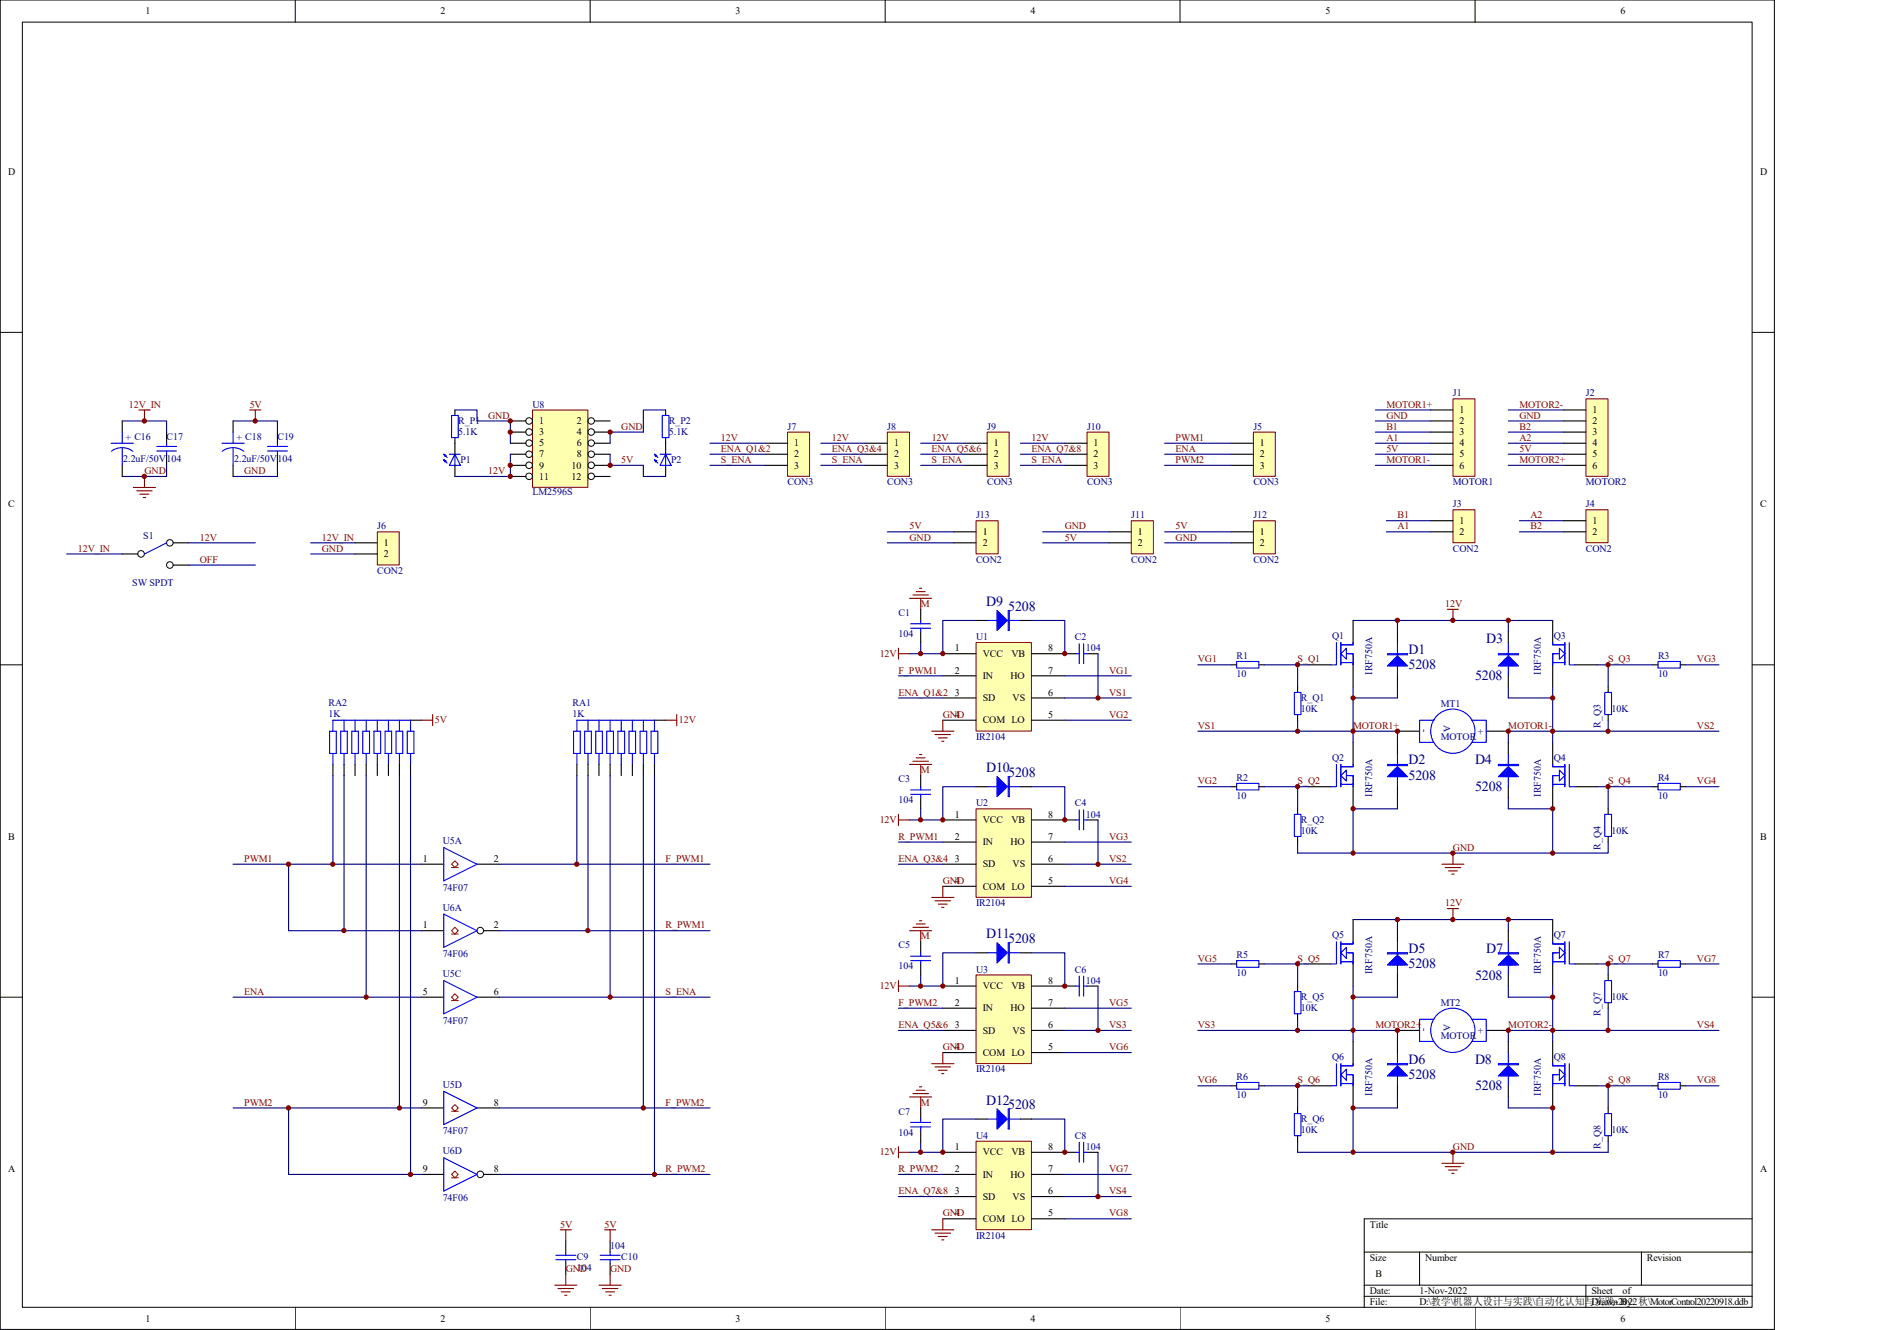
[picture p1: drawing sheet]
<svg xmlns="http://www.w3.org/2000/svg" width="297mm" height="210mm" viewBox="0 0 297 210" stroke-linecap="round" stroke-linejoin="round" font-family="sans-serif">
<g fill="none" stroke="#000" stroke-width=".16">
<path d="M0 0h280.2v209.9h-280.2zM3.5 3.5h273.2v202.9h-273.2zM46.6 0v3.5M93.2 0v3.5M139.8 0v3.5M186.3 0v3.5M232.9 0v3.5M0 52.5h3.5M276.7 52.5h3.5M0 105h3.5M276.7 105h3.5M0 157.4h3.5"/>
<path d="M276.7 157.4h3.5M215.4 197.7h61.3M224.2 197.7v5.2M259.2 197.7v5.2M276.7 192.4h-61.3v14M46.6 206.4v3.5M93.2 206.4v3.5M139.8 206.4v3.5M186.3 206.4v3.5M215.4 202.9h61.3M215.4 204.7h61.3M232.9 206.4v3.5"/>
<path d="M250.4 202.9v3.5"/>
</g>
<g fill="none" stroke="#000" stroke-width=".17">
<path d="M26.3 68.2v1.8M26.3 71.7v1.8M43.8 68.2v1.8M43.8 71.7v1.8M213.7 98v3.5M245.2 98v3.5M194.4 105h.9M198.8 105h.9M204.9 108.5v.8M204.9 112.8v.9M206.7 105h3.5M213.7 105v3.5"/>
<path d="M213.7 117.2v3.5M220.7 115.4h3.5M234.7 115.4h3.5M245.2 105v3.5M245.2 117.2v3.5M248.7 105h3.5M254 108.5v.8M254 112.8v.9M261 105h.8M265.3 105h.9M194.4 124.2h.9M198.8 124.2h.9"/>
<path d="M204.9 127.7v.9M204.9 132.1v.8M206.7 124.2h3.5M213.7 124.2v3.5M245.2 124.2v3.5M248.7 124.2h3.5M254 127.7v.9M254 132.1v.8M261 124.2h.8M265.3 124.2h.9M194.4 152.2h.9M198.8 152.2h.9"/>
<path d="M204.9 155.7v.8M206.7 152.2h3.5M213.7 145.2v3.5M213.7 152.2v3.5M245.2 145.2v3.5M245.2 152.2v3.5M248.7 152.2h3.5M254 153.9v.9M254 158.3v.9M261 152.2h.8M265.3 152.2h.9M194.4 171.4h.9"/>
<path d="M198.8 171.4h.9M204.9 160.1v.8M204.9 174.9v.9M204.9 179.3v.9M206.7 171.4h3.5M213.7 164.4v3.5M213.7 171.4v3.5M220.7 162.7h3.5M234.7 162.7h3.5M245.2 164.4v3.5M245.2 171.4v3.5M248.7 171.4h3.5"/>
<path d="M254 174.9v.9M254 179.3v.9M261 171.4h.8M265.3 171.4h.9M89.3 195.9v1.8M89.3 199.4v1.8M96.3 195.9v1.8M96.3 199.4v1.8"/>
</g>
<g fill="none" stroke="#00f" stroke-width=".17">
<path d="M24.7 71.2h3.2M24.7 70.5h3.2M26.3 70v.5M26.3 71.2v.5M42.2 71.2h3.2M42.2 70.5h3.2M43.8 70v.5M43.8 71.2v.5M195.3 104.4h3.5v1.1h-3.5zM204.4 109.3h1v3.5h-1zM211 101.5v3.5h-.8M211.7 103.2l.9-.9v1.8z"/>
<path d="M211.7 101.5v3.5M211.7 104.6h2M211.7 101.8h2v-.3v.3h-1.8M212.6 103.2h1.1v1.8v-1.8h-.7M226.5 113.7h-2.3v3.5h2.3M232.4 113.7h2.3v3.5h-2.3M245.2 104.6h1.9M245.9 103.2h-.7v1.8v-1.8h1M246.2 102.3l.9 .9-.9 .9zM246.9 101.8h-1.7v-.3v.3h1.9M247.1 101.5v3.5M247.8 101.5v3.5h.9"/>
<path d="M253.4 109.3h1.1v3.5h-1.1zM261.8 104.4h3.5v1.1h-3.5zM195.3 123.7h3.5v1h-3.5zM204.4 128.6h1v3.5h-1zM211 120.7v3.5h-.8M211.7 122.4l.9-.8v1.7zM211.7 120.7v3.5M211.7 123.8h2M211.7 121.1h2v-.4v.4h-1.8M212.6 122.4h1.1v1.8v-1.8h-.7M245.2 123.8h1.9M245.9 122.4h-.7v1.8v-1.8h1"/>
<path d="M246.2 121.6l.9 .8-.9 .9zM246.9 121.1h-1.7v-.4v.4h1.9M247.1 120.7v3.5M247.8 120.7v3.5h.9M253.4 128.6h1.1v3.5h-1.1zM261.8 123.7h3.5v1h-3.5zM195.3 151.7h3.5v1h-3.5zM204.4 156.5h1v3.6h-1zM211 148.7v3.5h-.8M211.7 150.4l.9-.8v1.7zM211.7 148.7v3.5M211.7 151.8h2"/>
<path d="M211.7 149h2v-.3v.3h-1.8M212.6 150.4h1.1v1.8v-1.8h-.7M245.2 151.8h1.9M245.9 150.4h-.7v1.8v-1.8h1M246.2 149.6l.9 .8-.9 .9zM246.9 149h-1.7v-.3v.3h1.9M247.1 148.7v3.5M247.8 148.7v3.5h.9M253.4 154.8h1.1v3.5h-1.1zM261.8 151.7h3.5v1h-3.5zM195.3 170.9h3.5v1.1h-3.5zM204.4 175.8h1v3.5h-1z"/>
<path d="M211 167.9v3.5h-.8M211.7 169.7l.9-.9v1.8zM211.7 167.9v3.5M211.7 171.1h2M211.7 168.3h2v-.4v.4h-1.8M212.6 169.7h1.1v1.7v-1.7h-.7M226.5 160.9h-2.3v3.5h2.3M232.4 160.9h2.3v3.5h-2.3M245.2 171.1h1.9M245.9 169.7h-.7v1.7v-1.7h1M246.2 168.8l.9 .9-.9 .9zM246.9 168.3h-1.7v-.4v.4h1.9"/>
<path d="M247.1 167.9v3.5M247.8 167.9v3.5h.9M253.4 175.8h1.1v3.5h-1.1zM261.8 170.9h3.5v1.1h-3.5zM87.8 198.9h3.1M87.8 198.2h3.1M89.3 197.7v.5M89.3 198.9v.5M94.8 198.9h3.1M94.8 198.2h3.1M96.3 197.7v.5M96.3 198.9v.5"/>
<circle cx="229.4" cy="115.4" r="3.5"/>
<circle cx="229.4" cy="162.7" r="3.5"/>
</g>
<g fill="none" stroke="#000080" stroke-width=".17">
<path d="M19.3 66.5h7v1.7M26.3 73.5v1.7h-7M36.8 66.5h7v1.7M43.8 73.5v1.7h-7M49.1 85.7h7M49.1 87.5h7M213.7 98h31.5M189.2 115.4h31.5M189.2 105h5.2M199.7 105h7M204.9 105v3.5M204.9 113.7v1.7"/>
<path d="M213.7 108.5v6.9M213.7 110.2h7M238.2 110.2h7M238.2 115.4h33.3M245.2 108.5v6.9M252.2 105h8.8M254 105v3.5M254 113.7v1.7M266.2 105h5.3M189.2 124.2h5.2M199.7 124.2h7M204.9 124.2v3.5"/>
<path d="M220.7 127.7h-7v7M238.2 127.7h7v7M252.2 124.2h8.8M254 124.2v3.5M254 132.9v1.8h-49.1v-1.8M266.2 124.2h5.3M189.2 152.2h5.2M199.7 152.2h7M204.9 152.2v3.5M213.7 157.4h7M213.7 155.7v8.7M213.7 145.2h31.5"/>
<path d="M238.2 157.4h7M245.2 155.7v8.7M252.2 152.2h8.8M254 152.2v1.7M254 159.2v3.5M266.2 152.2h5.3M189.2 162.7h31.5M189.2 171.4h5.2M199.7 171.4h7M204.9 171.4v3.5M204.9 160.9v1.8M213.7 174.9h7"/>
<path d="M238.2 174.9h7v7M238.2 162.7h33.3M252.2 171.4h8.8M254 171.4v3.5M266.2 171.4h5.3M254 180.2v1.7h-49.1v-1.7"/>
</g>
<path d="M105.1 113.7h1.8M106.9 112.8v1.8" fill="none" stroke="#800000" stroke-width=".17"/>
<path d="M59.6 84h3.5v5.2h-3.5z" fill="#ffffb0"/>
<path d="M59.6 84h3.5v5.2h-3.5z" fill="none" stroke="#800000" stroke-width=".16"/>
<path d="M56.1 85.7h3.5M56.1 87.5h3.5" fill="none" stroke="#000" stroke-width=".17"/>
<path d="M229.5 63h3.4v12.2h-3.4z" fill="#ffffb0"/>
<path d="M229.4 63h3.5v12.2h-3.5z" fill="none" stroke="#800000" stroke-width=".16"/>
<path d="M225.9 64.7h3.5M225.9 66.5h3.5M225.9 68.2h3.5M225.9 70h3.5M225.9 71.7h3.5M225.9 73.5h3.5" fill="none" stroke="#000" stroke-width=".17"/>
<path d="M250.5 63h3.4v12.2h-3.4z" fill="#ffffb0"/>
<path d="M250.4 63h3.5v12.2h-3.5z" fill="none" stroke="#800000" stroke-width=".16"/>
<path d="M246.9 64.7h3.5M246.9 66.5h3.5M246.9 68.2h3.5M246.9 70h3.5M246.9 71.7h3.5M246.9 73.5h3.5" fill="none" stroke="#000" stroke-width=".17"/>
<path d="M217.2 64.7h8.7M217.2 66.5h8.7M217.2 68.2h8.7M217.2 70h8.7M217.2 71.7h8.7M217.2 73.5h8.7M238.2 68.2h8.7M238.2 70h8.7M238.2 71.7h8.7M238.2 73.5h8.7M238.2 64.7h8.7M238.2 66.5h8.7" fill="none" stroke="#000080" stroke-width=".17"/>
<path d="M229.5 80.5h3.4v5.2h-3.4z" fill="#ffffb0"/>
<path d="M229.4 80.5h3.5v5.2h-3.5z" fill="none" stroke="#800000" stroke-width=".16"/>
<path d="M225.9 82.2h3.5M225.9 84h3.5" fill="none" stroke="#000" stroke-width=".17"/>
<path d="M250.5 80.5h3.4v5.2h-3.4z" fill="#ffffb0"/>
<path d="M250.4 80.5h3.5v5.2h-3.5z" fill="none" stroke="#800000" stroke-width=".16"/>
<g fill="none" stroke="#000" stroke-width=".17">
<path d="M19.3 87.5h2.5M27.4 85.7h2.4M27.4 89.2h2.4M220.7 99.7v1.8M238.2 99.7v1.8M246.9 82.2h3.5M246.9 84h3.5M220.7 106.7v1.8M220.7 117.2v1.8M238.2 106.7v1.8M238.2 117.2v1.8M220.7 124.2v1.7"/>
<path d="M238.2 124.2v1.7M220.7 146.9v1.8M220.7 153.9v1.8M238.2 146.9v1.8M238.2 153.9v1.8M220.7 164.4v1.8M220.7 171.4v1.8M238.2 164.4v1.8M238.2 171.4v1.8"/>
</g>
<g fill="none" stroke="#000080" stroke-width=".17">
<path d="M10.5 87.5h8.8M29.8 85.7h10.5M29.8 89.2h10.5M218.9 82.2h7M218.9 84h7M220.7 98v1.7M238.2 98v1.7M239.9 82.2h7M239.9 84h7M213.7 115.4v1.8M220.7 108.5v1.7M220.7 115.4v1.8"/>
<path d="M238.2 108.5v1.7M238.2 115.4v1.8M245.2 115.4v1.8M220.7 125.9v1.8M238.2 125.9v1.8M220.7 145.2v1.7M220.7 155.7v1.7M238.2 145.2v1.7M238.2 155.7v1.7M220.7 162.7v1.7M220.7 173.2v1.7M238.2 162.7v1.7"/>
<path d="M238.2 173.2v1.7"/>
</g>
<g fill="none" stroke="#000" stroke-width=".16">
<circle cx="22.3" cy="87.4" r=".52"/>
<circle cx="26.8" cy="89.2" r=".52"/>
<circle cx="26.8" cy="85.7" r=".52"/>
</g>
<g fill="none" stroke="#00f" stroke-width=".17">
<path d="M26.3 85.7l-3.5 1.8M219.1 103.2h3.1v.2h-3.1zM219.3 105h2.8M219.5 105.1v-.3h2.4v.3M219.6 105.1v-.5h2.1v.5M219.8 105.1v-.7h1.7v.7M220 105.1v-.9h1.4v.9M220.2 105.1v-1h1v1M220.3 105.1v-1.2h.7v1.2M220.5 103.7l-1.4 1.4h3.1l-1.4-1.4M220.5 103.2v.2M220.5 103.7h.3"/>
<path d="M220.5 103.7v1.4M220.7 101.5v5.2M220.7 119v5.2M220.8 103.2v.2M220.8 103.7v1.4M236.6 103.2h3.2v.2h-3.2zM236.8 105h2.8M237 105.1v-.3h2.4v.3M237.1 105.1v-.5h2.1v.5M237.3 105.1v-.7h1.8v.7M237.5 105.1v-.9h1.4v.9M237.7 105.1v-1h1v1"/>
<path d="M237.8 105.1v-1.2h.7v1.2M238 103.7l-1.4 1.4h3.2l-1.4-1.4M238 103.7h.4M238 103.2v.2M238 103.7v1.4M238.2 101.5v5.2M238.2 119v5.2M238.4 103.2v.2M238.4 103.7v1.4M219.1 120.7h3.1v.2h-3.1zM219.3 122.4h2.8M219.5 122.6v-.3h2.4v.3"/>
<path d="M219.6 122.6v-.5h2.1v.5M219.8 122.6v-.7h1.7v.7M220 122.6v-.8h1.4v.8M220.2 122.6v-1h1v1M220.3 122.6v-1.2h.7v1.2M220.5 121.2l-1.4 1.4h3.1l-1.4-1.4M220.5 120.7v.2M220.5 121.2h.3M220.5 121.2v1.4M220.8 120.7v.2M220.8 121.2v1.4M236.6 120.7h3.2v.2h-3.2z"/>
<path d="M236.8 122.4h2.8M237 122.6v-.3h2.4v.3M237.1 122.6v-.5h2.1v.5M237.3 122.6v-.7h1.8v.7M237.5 122.6v-.8h1.4v.8M237.7 122.6v-1h1v1M237.8 122.6v-1.2h.7v1.2M238 121.2l-1.4 1.4h3.2l-1.4-1.4M238 121.2h.4M238 120.7v.2M238 121.2v1.4M238.4 120.7v.2"/>
<path d="M238.4 121.2v1.4M219.1 150.4h3.1v.2h-3.1zM219.3 152.2h2.8M219.5 152.4v-.4h2.4v.4M219.6 152.4v-.6h2.1v.6M219.8 152.4v-.7h1.7v.7M220 152.4v-.9h1.4v.9M220.2 152.4v-1.1h1v1.1M220.3 152.4v-1.3h.7v1.3M220.5 151l-1.4 1.4h3.1l-1.4-1.4M220.5 150.4v.2M220.5 151h.3"/>
<path d="M220.5 151v1.4M220.7 148.7v5.2M220.8 150.4v.2M220.8 151v1.4M236.6 150.4h3.2v.2h-3.2zM236.8 152.2h2.8M237 152.4v-.4h2.4v.4M237.1 152.4v-.6h2.1v.6M237.3 152.4v-.7h1.8v.7M237.5 152.4v-.9h1.4v.9M237.7 152.4v-1.1h1v1.1M237.8 152.4v-1.3h.7v1.3"/>
<path d="M238 151l-1.4 1.4h3.2l-1.4-1.4M238 150.4v.2M238 151h.4M238 151v1.4M238.2 148.7v5.2M238.4 150.4v.2M238.4 151v1.4M219.1 167.9h3.1v.2h-3.1zM219.3 169.7h2.8M219.5 169.9v-.4h2.4v.4M219.6 169.9v-.6h2.1v.6M219.8 169.9v-.8h1.7v.8"/>
<path d="M220 169.9v-.9h1.4v.9M220.2 169.9v-1.1h1v1.1M220.3 169.9v-1.3h.7v1.3M220.5 168.4l-1.4 1.5h3.1l-1.4-1.5M220.5 167.9v.2M220.5 168.4h.3M220.5 168.4v1.5M220.7 166.2v5.2M220.8 167.9v.2M220.8 168.4v1.5M236.6 167.9h3.2v.2h-3.2zM236.8 169.7h2.8"/>
<path d="M237 169.9v-.4h2.4v.4M237.1 169.9v-.6h2.1v.6M237.3 169.9v-.8h1.8v.8M237.5 169.9v-.9h1.4v.9M237.7 169.9v-1.1h1v1.1M237.8 169.9v-1.3h.7v1.3M238 168.4l-1.4 1.5h3.2l-1.4-1.5M238 167.9v.2M238 168.4h.4M238 168.4v1.5M238.2 166.2v5.2M238.4 167.9v.2"/>
<path d="M238.4 168.4v1.5"/>
</g>
<path d="M124.4 68.2h3.4v7h-3.4z" fill="#ffffb0"/>
<path d="M124.4 68.2h3.4v7h-3.4z" fill="none" stroke="#800000" stroke-width=".16"/>
<path d="M120.9 70h3.5M120.9 71.7h3.5M120.9 73.5h3.5" fill="none" stroke="#000" stroke-width=".17"/>
<path d="M112.1 70h8.8M112.1 71.7h8.8M112.1 73.5h8.8" fill="none" stroke="#000080" stroke-width=".17"/>
<path d="M140.1 68.2h3.5v7h-3.5z" fill="#ffffb0"/>
<path d="M140.1 68.2h3.5v7h-3.5z" fill="none" stroke="#800000" stroke-width=".16"/>
<path d="M136.6 70h3.5M136.6 71.7h3.5M136.6 73.5h3.5" fill="none" stroke="#000" stroke-width=".17"/>
<path d="M155.9 68.2h3.5v7h-3.5z" fill="#ffffb0"/>
<path d="M155.9 68.2h3.5v7h-3.5z" fill="none" stroke="#800000" stroke-width=".16"/>
<path d="M152.4 70h3.5M152.4 71.7h3.5M152.4 73.5h3.5" fill="none" stroke="#000" stroke-width=".17"/>
<path d="M171.7 68.2h3.4v7h-3.4z" fill="#ffffb0"/>
<path d="M171.7 68.2h3.4v7h-3.4z" fill="none" stroke="#800000" stroke-width=".16"/>
<g fill="none" stroke="#000" stroke-width=".17">
<path d="M19.3 66.5v1.7M19.3 73.5v1.7M36.8 66.5v1.7M36.8 73.5v1.7M168.1 70h3.6M168.1 71.7h3.6M168.1 73.5h3.6M64.8 113.7h1.8M103.4 113.7h1.7M52.6 120.7v1.7M54.3 120.7v1.7M56.1 120.7v1.7"/>
<path d="M57.8 120.7v1.7M59.6 120.7v1.7M61.3 120.7v1.7M63.1 120.7v1.7M64.8 120.7v1.7M91.1 120.7v1.7M92.9 120.7v1.7M94.6 120.7v1.7M96.3 120.7v1.7M98.1 120.7v1.7M99.9 120.7v1.7M101.6 120.7v1.7"/>
<path d="M103.4 120.7v1.7"/>
</g>
<path d="M129.6 70h7M129.6 71.7h7M129.6 73.5h7M145.4 71.7h7M145.4 73.5h7M145.4 70h7M161.1 70h7M161.1 71.7h7M161.1 73.5h7" fill="none" stroke="#000080" stroke-width=".17"/>
<g fill="none" stroke="#00f" stroke-width=".17">
<path d="M17.5 70h3.6M17.6 71.2a2.79 2.79 0 0 1 3.4 0M19.3 68.2v1.8M19.3 70.7v2.8M35.1 70h3.5M35.1 71.2a2.83 2.83 0 0 1 3.4 0M36.8 68.2v1.8M36.8 70.7v2.8M52 115.4h1.1v3.6h-1.1zM52.6 115.4v-1.7h12.2v1.7M52.6 119v1.7M53.8 115.4h1v3.6h-1z"/>
<path d="M54.3 113.7v1.7M54.3 119v1.7M55.6 115.4h1v3.6h-1zM56.1 113.7v1.7M56.1 119v1.7M57.3 115.4h1.1v3.6h-1.1zM57.8 113.7v1.7M57.8 119v1.7M59.1 115.4h1v3.6h-1zM59.6 113.7v1.7M59.6 119v1.7M60.8 115.4h1v3.6h-1z"/>
<path d="M61.3 113.7v1.7M61.3 119v1.7M62.5 115.4h1.1v3.6h-1.1zM63.1 113.7v1.7M63.1 119v1.7M64.3 115.4h1.1v3.6h-1.1zM64.8 119v1.7M90.6 115.4h1v3.6h-1zM91.1 115.4v-1.7h12.3v1.7M91.1 119v1.7M92.3 115.4h1.1v3.6h-1.1zM92.9 113.7v1.7"/>
<path d="M92.9 119v1.7M94.1 115.4h1v3.6h-1zM94.6 113.7v1.7M94.6 119v1.7M95.8 115.4h1.1v3.6h-1.1zM96.3 113.7v1.7M96.3 119v1.7M97.6 115.4h1v3.6h-1zM98.1 113.7v1.7M98.1 119v1.7M99.3 115.4h1.1v3.6h-1.1zM99.9 113.7v1.7"/>
<path d="M99.9 119v1.7M101.1 115.4h1v3.6h-1zM101.6 113.7v1.7M101.6 119v1.7M102.8 115.4h1.1v3.6h-1.1zM103.4 119v1.7"/>
</g>
<g fill="none" stroke="#800000" stroke-width=".17">
<path d="M21.1 77h3.5M21.6 77.5h2.4M21.9 64.7h1.8M22.1 78h1.4M22.6 78.5h.4M22.8 75.2v1.8M22.8 64.7v1.8M228.6 96.2h1.7M229.4 96.2v1.8M66.6 113.7h1.7M68.3 112.8v1.8M227.7 136.4h3.5"/>
<path d="M228.2 137h2.5M228.7 137.5h1.4M229.3 138h.3M229.4 134.7v1.7M228.6 143.4h1.7M229.4 143.4v1.8M227.7 183.7h3.5M228.2 184.2h2.5M228.7 184.7h1.4M229.3 185.3h.3M229.4 181.9v1.8M87.6 202.9h3.5"/>
<path d="M88.1 203.4h2.5M88.6 204h1.4M89.2 204.5h.3M89.3 201.2v1.7M94.6 202.9h3.5M95.1 203.4h2.5M95.6 204h1.4M96.2 204.5h.3M96.3 201.2v1.7"/>
</g>
<path d="M84.1 64.7h8.7v12.2h-8.7z" fill="#ffffb0"/>
<path d="M84.1 64.7h8.7v12.2h-8.7z" fill="none" stroke="#800000" stroke-width=".16"/>
<g fill="none" stroke="#000" stroke-width=".16">
<circle cx="83.5" cy="68.2" r=".52"/>
<circle cx="83.5" cy="73.5" r=".52"/>
<circle cx="83.6" cy="75.2" r=".52"/>
<circle cx="83.6" cy="66.5" r=".52"/>
<circle cx="83.6" cy="70" r=".52"/>
<circle cx="83.6" cy="71.7" r=".52"/>
<circle cx="93.4" cy="68.2" r=".52"/>
<circle cx="93.4" cy="73.5" r=".52"/>
<circle cx="93.4" cy="70" r=".51"/>
<circle cx="93.4" cy="75.2" r=".51"/>
<circle cx="93.4" cy="66.5" r=".51"/>
<circle cx="93.4" cy="71.7" r=".51"/>
</g>
<path d="M80.6 66.5h2.4M80.6 68.2h2.4M80.6 70h2.4M80.6 71.7h2.4M80.6 73.5h2.4M80.6 75.2h2.4M93.9 66.5h2.4M93.9 68.2h2.4M93.9 70h2.4M93.9 71.7h2.4M93.9 73.5h2.4M93.9 75.2h2.4" fill="none" stroke="#000" stroke-width=".17"/>
<path d="M75.3 66.5h5.3v3.5M80.6 71.7v3.5h-8.8M96.3 71.7v1.8h5.3M101.6 68.2h-5.3v1.8" fill="none" stroke="#000080" stroke-width=".17"/>
<path d="M154.2 101.5h8.7v13.9h-8.7z" fill="#ffffb0"/>
<path d="M154.1 101.5h8.8v13.9h-8.8z" fill="none" stroke="#800000" stroke-width=".16"/>
<path d="M154.1 98h1.8M161.1 98h1.8M148.9 103.2h5.2M148.9 106.7h5.2M148.9 110.2h5.2M148.9 113.7h5.2M162.9 103.2h7M162.9 106.7h5.2M162.9 110.2h5.2M162.9 113.7h5.2M171.7 103.2h1.7" fill="none" stroke="#000" stroke-width=".17"/>
<g fill="none" stroke="#00f" stroke-width=".17">
<path d="M155.9 98h5.2M157.5 98.1h1.4M157.5 97.8h1.4M157.5 97.6h1.2v.7h-1.2M157.5 97.4h1v1.1h-1M157.5 97.3h.8v1.4h-.8M157.5 97.1h.7v1.7h-.7M157.5 96.9h.5v2.1h-.5M157.5 96.7h.3v2.5h-.3M157.6 96.6v2.8M158.9 97.8v.3M158.9 97.8l-1.4-1.4v3.1l1.4-1.4"/>
<path d="M159.2 96.4h.2v3.1h-.2zM159.2 98.1h.2M159.2 97.8h.2M169.9 103.2h.5M170.4 101.6v3.2M171.1 103.2h.6M171.1 101.6v3.2"/>
</g>
<path d="M143.6 94.5h3.5M144.2 93.9h2.4M144.7 93.4h1.4M145.2 92.9h.4M145.4 94.5v1.7M141.9 102.3v1.8M141.9 103.2h1.7M147.1 115.4h3.5M147.7 116h2.4M148.2 116.5h1.4M148.7 117h.4M148.9 113.7v1.7" fill="none" stroke="#800000" stroke-width=".17"/>
<path d="M154.1 98h-5.2v5.2h-5.3M162.9 98h5.2v5.2M141.9 110.2h7M141.9 106.7h7M145.4 101.5v1.7M168.1 110.2h10.5M168.1 106.7h10.5M168.1 113.7h10.5M173.4 103.2v7" fill="none" stroke="#000080" stroke-width=".17"/>
<path d="M154.2 127.7h8.7v14h-8.7z" fill="#ffffb0"/>
<path d="M154.1 127.7h8.8v14h-8.8z" fill="none" stroke="#800000" stroke-width=".16"/>
<path d="M148.9 129.5h5.2M148.9 132.9h5.2M148.9 136.4h5.2M148.9 139.9h5.2M154.1 124.2h1.8M161.1 124.2h1.8M162.9 129.5h7M162.9 132.9h5.2M162.9 136.4h5.2M162.9 139.9h5.2M171.7 129.5h1.7" fill="none" stroke="#000" stroke-width=".17"/>
<g fill="none" stroke="#00f" stroke-width=".17">
<path d="M155.9 124.2h5.2M157.5 124.4h1.4M157.5 124h1.4M157.5 123.8h1.2v.7h-1.2M157.5 123.7h1v1h-1M157.5 123.5h.8v1.4h-.8M157.5 123.3h.7v1.8h-.7M157.5 123.1h.5v2.1h-.5M157.5 123h.3v2.4h-.3M157.6 122.8v2.8M158.9 124v.4M158.9 124l-1.4-1.4v3.2l1.4-1.4"/>
<path d="M159.2 122.6h.2v3.2h-.2zM159.2 124.4h.2M159.2 124h.2M169.9 129.5h.5M170.4 127.9v3.1M171.1 129.5h.6M171.1 127.9v3.1"/>
</g>
<path d="M144.7 119.7h1.4M145.2 119.1h.4M141.9 128.6v1.7M141.9 129.5h1.7M143.6 120.7h3.5M144.2 120.2h2.4M145.4 120.7v1.7M148.9 139.9v1.8M147.1 141.7h3.5M147.7 142.2h2.4M148.2 142.7h1.4M148.7 143.3h.4" fill="none" stroke="#800000" stroke-width=".17"/>
<path d="M141.9 136.4h7M141.9 132.9h7M145.4 127.7v1.8M154.1 124.2h-5.2v5.3h-5.3M162.9 124.2h5.2v5.3M168.1 136.4h10.5M168.1 132.9h10.5M168.1 139.9h10.5M173.4 129.5v6.9" fill="none" stroke="#000080" stroke-width=".17"/>
<path d="M154.2 153.9h8.7v14h-8.7z" fill="#ffffb0"/>
<path d="M154.1 153.9h8.8v14h-8.8z" fill="none" stroke="#800000" stroke-width=".16"/>
<path d="M148.9 155.7h5.2M148.9 159.2h5.2M154.1 150.4h1.8M161.1 150.4h1.8M162.9 155.7h7M162.9 159.2h5.2M171.7 155.7h1.7M148.9 162.7h5.2M148.9 166.2h5.2M162.9 162.7h5.2M162.9 166.2h5.2" fill="none" stroke="#000" stroke-width=".17"/>
<g fill="none" stroke="#00f" stroke-width=".17">
<path d="M155.9 150.4h5.2M157.5 150.6h1.4M157.5 150.3h1.4M157.5 150.1h1.2v.7h-1.2M157.5 149.9h1v1.1h-1M157.5 149.7h.8v1.4h-.8M157.5 149.6h.7v1.7h-.7M157.5 149.4h.5v2.1h-.5M157.5 149.2h.3v2.5h-.3M157.6 149v2.8M158.9 150.3v.3M158.9 150.3l-1.4-1.4v3.1l1.4-1.4"/>
<path d="M159.2 148.9h.2v3.1h-.2zM159.2 150.6h.2M159.2 150.3h.2M169.9 155.7h.5M170.4 154.1v3.2M171.1 155.7h.6M171.1 154.1v3.2"/>
</g>
<path d="M141.9 154.8v1.7M141.9 155.7h1.7M143.6 146.9h3.5M144.2 146.4h2.4M144.7 145.9h1.4M145.2 145.4h.4M145.4 146.9v1.8M147.1 167.9h3.5M147.7 168.4h2.4M148.2 169h1.4M148.7 169.5h.4M148.9 166.2v1.7" fill="none" stroke="#800000" stroke-width=".17"/>
<path d="M141.9 159.2h7M145.4 153.9v1.8M154.1 150.4h-5.2v5.3h-5.3M162.9 150.4h5.2v5.3M168.1 159.2h10.5M173.4 155.7v7M141.9 162.7h7M168.1 162.7h10.5M168.1 166.2h10.5" fill="none" stroke="#000080" stroke-width=".17"/>
<path d="M154.2 180.2h8.7v13.9h-8.7z" fill="#ffffb0"/>
<path d="M154.1 180.2h8.8v13.9h-8.8z" fill="none" stroke="#800000" stroke-width=".16"/>
<path d="M154.1 176.7h1.8M161.1 176.7h1.8M148.9 181.9h5.2M148.9 185.4h5.2M148.9 188.9h5.2M148.9 192.4h5.2M162.9 181.9h7M162.9 185.4h5.2M162.9 188.9h5.2M162.9 192.4h5.2M171.7 181.9h1.7" fill="none" stroke="#000" stroke-width=".17"/>
<g fill="none" stroke="#00f" stroke-width=".17">
<path d="M155.9 176.7h5.2M157.5 176.8h1.4M157.5 176.5h1.4M157.5 176.3h1.2v.7h-1.2M157.5 176.1h1v1.1h-1M157.5 176h.8v1.4h-.8M157.5 175.8h.7v1.7h-.7M157.5 175.6h.5v2.1h-.5M157.5 175.5h.3v2.4h-.3M157.6 175.3v2.8M158.9 176.5v.3M158.9 176.5l-1.4-1.4v3.1l1.4-1.4"/>
<path d="M159.2 175.1h.2v3.1h-.2zM159.2 176.8h.2M159.2 176.5h.2M169.9 181.9h.5M170.4 180.3v3.2M171.1 181.9h.6M171.1 180.3v3.2"/>
</g>
<g fill="none" stroke="#800000" stroke-width=".17">
<path d="M39.4 64.7h1.8M40.3 64.7v1.8M143.6 173.2h3.5M144.2 172.7h2.4M144.7 172.1h1.4M145.2 171.6h.4M145.4 173.2v1.7M141.9 181v1.8M141.9 181.9h1.7M147.1 194.2h3.5M147.7 194.7h2.4M148.2 195.2h1.4"/>
<path d="M148.7 195.7h.4M148.9 192.4v1.8"/>
</g>
<path d="M154.1 176.7h-5.2v5.2h-5.3M162.9 176.7h5.2v5.2M141.9 188.9h7M141.9 185.4h7M145.4 180.2v1.7M168.1 188.9h10.5M168.1 185.4h10.5M168.1 192.4h10.5M173.4 181.9v7" fill="none" stroke="#000080" stroke-width=".17"/>
<g fill="#800000" stroke="#800000" stroke-width=".16">
<circle cx="213.7" cy="127.7" r=".34"/>
<circle cx="238.2" cy="115.4" r=".34"/>
<circle cx="220.7" cy="115.4" r=".35"/>
<circle cx="204.9" cy="104.9" r=".34"/>
<circle cx="204.9" cy="115.4" r=".34"/>
<circle cx="245.2" cy="127.7" r=".34"/>
<circle cx="245.2" cy="174.9" r=".34"/>
<circle cx="245.2" cy="162.7" r=".34"/>
<circle cx="213.7" cy="115.4" r=".34"/>
<circle cx="245.2" cy="115.4" r=".34"/>
<circle cx="245.2" cy="110.2" r=".34"/>
<circle cx="213.7" cy="110.2" r=".34"/>
<circle cx="253.9" cy="104.9" r=".34"/>
<circle cx="253.9" cy="115.4" r=".34"/>
<circle cx="253.9" cy="124.2" r=".34"/>
<circle cx="204.9" cy="124.2" r=".34"/>
<circle cx="213.7" cy="162.7" r=".34"/>
<circle cx="204.9" cy="152.2" r=".34"/>
<circle cx="204.9" cy="162.7" r=".34"/>
<circle cx="245.2" cy="157.4" r=".34"/>
<circle cx="213.7" cy="157.4" r=".34"/>
<circle cx="253.9" cy="152.2" r=".34"/>
<circle cx="253.9" cy="162.7" r=".34"/>
<circle cx="253.9" cy="171.4" r=".34"/>
<circle cx="204.9" cy="171.4" r=".34"/>
<circle cx="22.8" cy="75.2" r=".34"/>
<circle cx="220.7" cy="145.2" r=".35"/>
<circle cx="238.2" cy="145.2" r=".34"/>
<circle cx="220.7" cy="97.9" r=".35"/>
<circle cx="238.2" cy="97.9" r=".34"/>
<circle cx="229.4" cy="97.9" r=".34"/>
<circle cx="229.4" cy="145.2" r=".34"/>
<circle cx="148.9" cy="103.2" r=".34"/>
<circle cx="145.4" cy="103.2" r=".34"/>
<circle cx="173.4" cy="110.2" r=".34"/>
<circle cx="148.9" cy="129.4" r=".34"/>
<circle cx="168.1" cy="129.4" r=".34"/>
<circle cx="145.4" cy="129.4" r=".34"/>
<circle cx="173.4" cy="136.4" r=".34"/>
<circle cx="148.9" cy="155.7" r=".34"/>
<circle cx="168.1" cy="155.7" r=".34"/>
<circle cx="145.4" cy="155.7" r=".34"/>
<circle cx="173.4" cy="162.7" r=".34"/>
<circle cx="148.9" cy="181.9" r=".34"/>
<circle cx="168.1" cy="181.9" r=".34"/>
<circle cx="145.4" cy="181.9" r=".34"/>
<circle cx="173.4" cy="188.9" r=".34"/>
</g>
<path d="M178.7 82.2h3.4v5.2h-3.4z" fill="#ffffb0"/>
<path d="M178.6 82.2h3.5v5.2h-3.5z" fill="none" stroke="#800000" stroke-width=".16"/>
<path d="M175.2 84h3.4M175.2 85.7h3.4" fill="none" stroke="#000" stroke-width=".17"/>
<path d="M164.7 84h10.5M164.7 85.7h10.5" fill="none" stroke="#000080" stroke-width=".17"/>
<path d="M197.9 82.2h3.5v5.2h-3.5z" fill="#ffffb0"/>
<path d="M197.9 82.2h3.5v5.2h-3.5z" fill="none" stroke="#800000" stroke-width=".16"/>
<g fill="none" stroke="#000" stroke-width=".17">
<path d="M71.8 64.7v.9M71.8 69.1v2.6M71.8 73.5v1.7M145.4 96.2v1.8M145.4 99.7v1.8M194.4 84h3.5M194.4 85.7h3.5M145.4 122.4v1.8M145.4 125.9v1.8M145.4 148.7v1.7M145.4 152.2v1.7M145.4 174.9v1.8"/>
<path d="M145.4 178.4v1.8"/>
</g>
<path d="M101.6 73.5v1.7h3.5M105.1 64.7h-3.5v3.5M183.9 84h10.5M183.9 85.7h10.5M213.7 174.9v7" fill="none" stroke="#000080" stroke-width=".17"/>
<g fill="none" stroke="#00f" stroke-width=".17">
<path d="M70.1 72.6l.3 .2-.1 .1-.2-.3 .5 .5M70.1 71.7l.3 .2-.1 .2-.2-.4 .5 .5M71 71.7h1.7M71.3 65.6h1.1v3.5h-1.1zM71.8 71.7v1.8M71.8 71.7l.9 1.8h-1.7zM143.8 99.2h3.2M143.8 98.5h3.2M145.4 98v.5M145.4 99.2v.5M143.8 125.4h3.2M143.8 124.7h3.2"/>
<path d="M145.4 124.2v.5M145.4 125.4v.5M143.8 151.7h3.2M143.8 151h3.2M145.4 150.4v.6M145.4 151.7v.5M143.8 177.9h3.2M143.8 177.2h3.2M145.4 176.7v.5M145.4 177.9v.5"/>
</g>
<g fill="#800000" stroke="#800000" stroke-width=".16">
<circle cx="168.1" cy="103.2" r=".34"/>
<circle cx="213.7" cy="174.9" r=".34"/>
<circle cx="238.2" cy="162.7" r=".34"/>
<circle cx="220.7" cy="162.7" r=".35"/>
</g>
<path d="M197.9 68.2h3.5v7h-3.5z" fill="#ffffb0"/>
<path d="M197.9 68.2h3.5v7h-3.5z" fill="none" stroke="#800000" stroke-width=".16"/>
<g fill="none" stroke="#000" stroke-width=".17">
<path d="M105.1 64.7v.9M105.1 69.1v2.6M105.1 73.5v1.7M194.4 70h3.5M194.4 71.7h3.5M194.4 73.5h3.5M66.6 136.4h3.5M75.3 136.4h3.5M66.6 157.4h3.5M66.6 146.9h3.5M75.3 157.4h3.5M76.4 146.9h2.4"/>
<path d="M66.6 174.9h3.5M75.3 174.9h3.5M66.6 185.4h3.5M76.4 185.4h2.4"/>
</g>
<g fill="none" stroke="#000080" stroke-width=".17">
<path d="M71.8 64.7h3.5v1.8M183.9 71.7h10.5M183.9 73.5h10.5M183.9 70h10.5M36.8 136.4h29.8M45.6 136.4v10.5h21M52.6 122.4v14M54.3 122.4v24.5M57.8 122.4v35M78.8 136.4h33.3M91.1 122.4v14M92.9 122.4v24.5"/>
<path d="M96.3 122.4v35M36.8 157.4h29.8M78.8 146.9h33.3M78.8 157.4h33.3M36.8 174.9h29.8M45.6 174.9v10.5h21M78.8 174.9h33.3M78.8 185.4h33.3"/>
</g>
<path d="M103.4 72.6l.3 .2-.2 .1-.1-.3 .5 .5M103.4 71.7l.3 .2-.2 .2-.1-.4 .5 .5M104.2 71.7h1.8M104.6 65.6h1v3.5h-1zM105.1 71.7l.9 1.8h-1.8zM105.1 71.7v1.8M70.1 133.8l5.2 2.6-5.2 2.7zM70.1 144.3l5.2 2.6-5.2 2.7zM70.1 154.8l5.2 2.6-5.2 2.7zM70.1 172.3l5.2 2.6-5.2 2.6zM70.1 182.8l5.2 2.6-5.2 2.6z" fill="none" stroke="#00f" stroke-width=".17"/>
<path d="M71.3 136.4l.5-.5 .6 .5-.6 .6zM71.3 137h1.1M71.3 157.4l.5-.5 .6 .5-.6 .6zM71.3 146.9l.5-.5 .6 .5-.6 .6zM71.3 158h1.1M71.3 147.5h1.1M71.3 174.9l.5-.5 .6 .5-.6 .6zM71.3 175.5h1.1M71.3 185.4l.5-.5 .6 .5-.6 .5zM71.3 185.9h1.1" fill="none" stroke="#f00" stroke-width=".17"/>
<g fill="none" stroke="#000" stroke-width=".16">
<circle cx="75.8" cy="146.9" r=".52"/>
<circle cx="75.8" cy="185.4" r=".52"/>
</g>
<g fill="#800000" stroke="#800000" stroke-width=".16">
<circle cx="92.8" cy="146.9" r=".34"/>
<circle cx="54.3" cy="146.9" r=".34"/>
<circle cx="45.6" cy="136.4" r=".35"/>
<circle cx="45.6" cy="174.9" r=".35"/>
<circle cx="40.3" cy="66.5" r=".34"/>
<circle cx="80.6" cy="66.5" r=".34"/>
<circle cx="80.6" cy="68.2" r=".34"/>
<circle cx="96.3" cy="68.2" r=".34"/>
<circle cx="96.3" cy="73.5" r=".34"/>
<circle cx="80.6" cy="75.2" r=".34"/>
<circle cx="80.6" cy="73.5" r=".34"/>
<circle cx="22.8" cy="66.5" r=".34"/>
<circle cx="245.2" cy="134.7" r=".34"/>
<circle cx="213.7" cy="134.7" r=".34"/>
<circle cx="229.4" cy="134.7" r=".34"/>
<circle cx="245.2" cy="181.9" r=".34"/>
<circle cx="229.4" cy="181.9" r=".34"/>
<circle cx="213.7" cy="181.9" r=".34"/>
</g>
<path d="M88.5 194.2h1.7M89.3 194.2v1.7M95.5 194.2h1.7M96.3 194.2v1.7" fill="none" stroke="#800000" stroke-width=".17"/>
<path d="M154.2 82.2h3.4v5.2h-3.4z" fill="#ffffb0"/>
<path d="M154.1 82.2h3.5v5.2h-3.5z" fill="none" stroke="#800000" stroke-width=".16"/>
<path d="M150.6 84h3.5M150.6 85.7h3.5" fill="none" stroke="#000" stroke-width=".17"/>
<path d="M140.1 84h10.5M140.1 85.7h10.5M63.1 122.4v52.5M64.8 122.4v63M101.6 122.4v52.5M103.4 122.4v63" fill="none" stroke="#000080" stroke-width=".17"/>
<g fill="#800000" stroke="#800000" stroke-width=".16">
<circle cx="64.8" cy="185.4" r=".35"/>
<circle cx="103.4" cy="185.4" r=".34"/>
<circle cx="57.8" cy="157.4" r=".34"/>
<circle cx="96.3" cy="157.4" r=".34"/>
<circle cx="101.6" cy="174.9" r=".34"/>
<circle cx="91.1" cy="136.4" r=".35"/>
<circle cx="63.1" cy="174.9" r=".34"/>
<circle cx="52.6" cy="136.4" r=".34"/>
</g>
<g font-size="2.2" fill="#000080">
<text x="155.7" y="95.7">D9</text>
<text x="159.2" y="96.4">5208</text>
<text x="234.7" y="101.5">D3</text>
<text x="222.4" y="103.2">D1</text>
<text x="222.4" y="105.7">5208</text>
<text x="232.9" y="107.4">5208</text>
<text x="155.7" y="121.9">D10</text>
<text x="159.2" y="122.6">5208</text>
<text x="222.4" y="120.7">D2</text>
<text x="222.4" y="123.1">5208</text>
<text x="232.9" y="120.7">D4</text>
<text x="232.9" y="124.9">5208</text>
<text x="155.7" y="148.2">D11</text>
<text x="159.2" y="148.9">5208</text>
<text x="222.4" y="150.4">D5</text>
<text x="222.4" y="152.9">5208</text>
<text x="232.9" y="154.6">5208</text>
<text x="234.7" y="150.4">D7</text>
<text x="222.4" y="167.9">D6</text>
<text x="232.9" y="167.9">D8</text>
<text x="222.4" y="170.4">5208</text>
<text x="232.9" y="172.1">5208</text>
<text x="155.7" y="174.4">D12</text>
<text x="159.2" y="175.1">5208</text>
</g>
<g font-size="1.6">
<text x="23" y="2.2">1</text>
<text x="69.6" y="2.2">2</text>
<text x="116.1" y="2.2">3</text>
<text x="162.7" y="2.2">4</text>
<text x="209.3" y="2.2">5</text>
<text x="255.9" y="2.2">6</text>
<text x="1.3" y="27.6">D</text>
<text x="277.9" y="27.6">D</text>
<text x="230.5" y="65.2">1</text>
<text x="251.5" y="65.2">1</text>
<text x="85.2" y="67">1</text>
<text x="85.2" y="68.7">3</text>
<text x="85.2" y="70.5">5</text>
<text x="91.1" y="67">2</text>
<text x="91.1" y="68.7">4</text>
<text x="91.1" y="70.5">6</text>
<text x="125.4" y="70.5">1</text>
<text x="141.2" y="70.5">1</text>
<text x="156.9" y="70.5">1</text>
<text x="172.7" y="70.5">1</text>
<text x="199" y="70.5">1</text>
<text x="230.5" y="67">2</text>
<text x="230.5" y="68.7">3</text>
<text x="230.5" y="70.5">4</text>
<text x="251.5" y="67">2</text>
<text x="251.5" y="68.7">3</text>
<text x="251.5" y="70.5">4</text>
<text x="85.2" y="72.2">7</text>
<text x="85.2" y="74">9</text>
<text x="85.2" y="75.7">11</text>
<text x="90.2" y="74">10</text>
<text x="90.2" y="75.7">12</text>
<text x="91.1" y="72.2">8</text>
<text x="125.4" y="72.2">2</text>
<text x="125.4" y="74">3</text>
<text x="141.2" y="72.2">2</text>
<text x="141.2" y="74">3</text>
<text x="156.9" y="72.2">2</text>
<text x="156.9" y="74">3</text>
<text x="172.7" y="72.2">2</text>
<text x="172.7" y="74">3</text>
<text x="199" y="72.2">2</text>
<text x="199" y="74">3</text>
<text x="230.5" y="72.2">5</text>
<text x="230.5" y="74">6</text>
<text x="251.5" y="72.2">5</text>
<text x="251.5" y="74">6</text>
<text x="1.3" y="80.1">C</text>
<text x="230.5" y="82.7">1</text>
<text x="251.5" y="82.7">1</text>
<text x="277.9" y="80.1">C</text>
<text x="60.6" y="86.2">1</text>
<text x="60.6" y="88">2</text>
<text x="155.2" y="84.5">1</text>
<text x="155.2" y="86.2">2</text>
<text x="179.7" y="84.5">1</text>
<text x="179.7" y="86.2">2</text>
<text x="199" y="84.5">1</text>
<text x="199" y="86.2">2</text>
<text x="230.5" y="84.5">2</text>
<text x="251.5" y="84.5">2</text>
<text x="150.8" y="102.8">1</text>
<text x="150.8" y="106.3">2</text>
<text x="155.2" y="103.7">VCC</text>
<text x="155.2" y="107.2">IN</text>
<text x="159.6" y="107.2">HO</text>
<text x="159.7" y="103.7">VB</text>
<text x="165.5" y="102.8">8</text>
<text x="165.5" y="106.3">7</text>
<text x="150.8" y="109.8">3</text>
<text x="150.8" y="113.3">4</text>
<text x="155.2" y="110.7">SD</text>
<text x="159.9" y="110.7">VS</text>
<text x="165.5" y="113.3">5</text>
<text x="165.5" y="109.8">6</text>
<text x="155.2" y="114.2">COM LO</text>
<text x="150.8" y="129.1">1</text>
<text x="155.2" y="129.9">VCC</text>
<text x="159.7" y="129.9">VB</text>
<text x="165.5" y="129.1">8</text>
<text x="1.3" y="132.6">B</text>
<text x="66.8" y="136.1">1</text>
<text x="78" y="136.1">2</text>
<text x="150.8" y="132.6">2</text>
<text x="150.8" y="136.1">3</text>
<text x="155.2" y="133.4">IN</text>
<text x="155.2" y="136.9">SD</text>
<text x="159.6" y="133.4">HO</text>
<text x="159.9" y="136.9">VS</text>
<text x="165.5" y="132.6">7</text>
<text x="165.5" y="136.1">6</text>
<text x="277.9" y="132.6">B</text>
<text x="150.8" y="139.6">4</text>
<text x="155.2" y="140.4">COM LO</text>
<text x="165.5" y="139.6">5</text>
<text x="66.8" y="146.6">1</text>
<text x="78" y="146.6">2</text>
<text x="150.8" y="155.3">1</text>
<text x="165.5" y="155.3">8</text>
<text x="66.8" y="157.1">5</text>
<text x="78" y="157.1">6</text>
<text x="150.8" y="158.8">2</text>
<text x="155.2" y="156.2">VCC</text>
<text x="155.2" y="159.7">IN</text>
<text x="159.6" y="159.7">HO</text>
<text x="159.7" y="156.2">VB</text>
<text x="165.5" y="158.8">7</text>
<text x="150.8" y="162.3">3</text>
<text x="150.8" y="165.8">4</text>
<text x="155.2" y="163.2">SD</text>
<text x="155.2" y="166.7">COM LO</text>
<text x="159.9" y="163.2">VS</text>
<text x="165.5" y="165.8">5</text>
<text x="165.5" y="162.3">6</text>
<text x="66.8" y="174.6">9</text>
<text x="78" y="174.6">8</text>
<text x="1.3" y="185">A</text>
<text x="66.8" y="185">9</text>
<text x="78" y="185">8</text>
<text x="150.8" y="181.5">1</text>
<text x="150.8" y="185">2</text>
<text x="155.2" y="182.4">VCC</text>
<text x="155.2" y="185.9">IN</text>
<text x="159.6" y="185.9">HO</text>
<text x="159.7" y="182.4">VB</text>
<text x="165.5" y="181.5">8</text>
<text x="165.5" y="185">7</text>
<text x="277.9" y="185">A</text>
<text x="150.8" y="188.6">3</text>
<text x="155.2" y="189.4">SD</text>
<text x="159.9" y="189.4">VS</text>
<text x="165.5" y="188.6">6</text>
<text x="150.8" y="192">4</text>
<text x="155.2" y="192.9">COM LO</text>
<text x="165.5" y="192">5</text>
<text x="216.3" y="193.8">Title</text>
<text x="216.3" y="199.1">Size</text>
<text x="217.2" y="201.7">B</text>
<text x="225.1" y="199.1">Number</text>
<text x="260.1" y="199.1">Revision</text>
<text x="23" y="208.7">1</text>
<text x="69.6" y="208.7">2</text>
<text x="116.1" y="208.7">3</text>
<text x="162.7" y="208.7">4</text>
<text x="209.3" y="208.7">5</text>
<text x="216.3" y="204.3">Date:</text>
<text x="216.3" y="206">File:</text>
<text x="224.2" y="206">D:\教学\机器人设计与实践\自动化认知与实践-2022秋\MotorControl20220918.ddb</text>
<text x="224.2" y="204.3">1-Nov-2022</text>
<text x="251.3" y="204.3">Sheet</text>
<text x="251.3" y="206">Drawn By:</text>
<text x="255.9" y="208.7">6</text>
<text x="256.2" y="204.3">of</text>
</g>
<g font-size="1.6" fill="#800000">
<text x="20.4" y="64.3">12V_IN</text>
<text x="39.4" y="64.3">5V</text>
<text x="218.9" y="64.3">MOTOR1+</text>
<text x="239.9" y="64.3">MOTOR2-</text>
<text x="77.1" y="66.1">GND</text>
<text x="98.1" y="67.8">GND</text>
<text x="113.9" y="69.6">12V</text>
<text x="113.9" y="71.4">ENA_Q1&amp;2</text>
<text x="131.4" y="71.4">ENA_Q3&amp;4</text>
<text x="131.4" y="69.6">12V</text>
<text x="147.1" y="71.4">ENA_Q5&amp;6</text>
<text x="147.1" y="69.6">12V</text>
<text x="162.9" y="71.4">ENA_Q7&amp;8</text>
<text x="162.9" y="69.6">12V</text>
<text x="185.6" y="69.6">PWM1</text>
<text x="185.6" y="71.4">ENA</text>
<text x="218.9" y="71.4">5V</text>
<text x="218.9" y="67.8">B1</text>
<text x="218.9" y="69.6">A1</text>
<text x="218.9" y="66.1">GND</text>
<text x="239.9" y="66.1">GND</text>
<text x="239.9" y="71.4">5V</text>
<text x="239.9" y="67.8">B2</text>
<text x="239.9" y="69.6">A2</text>
<text x="22.8" y="74.8">GND</text>
<text x="38.6" y="74.8">GND</text>
<text x="77.1" y="74.8">12V</text>
<text x="98.1" y="73.1">5V</text>
<text x="113.9" y="73.1">S_ENA</text>
<text x="131.4" y="73.1">S_ENA</text>
<text x="147.1" y="73.1">S_ENA</text>
<text x="162.9" y="73.1">S_ENA</text>
<text x="185.6" y="73.1">PWM2</text>
<text x="218.9" y="73.1">MOTOR1-</text>
<text x="239.9" y="73.1">MOTOR2+</text>
<text x="143.6" y="83.6">5V</text>
<text x="168.1" y="83.6">GND</text>
<text x="185.6" y="83.6">5V</text>
<text x="220.7" y="83.6">A1</text>
<text x="220.7" y="81.9">B1</text>
<text x="241.7" y="81.9">A2</text>
<text x="241.7" y="83.6">B2</text>
<text x="12.3" y="87.1">12V_IN</text>
<text x="31.6" y="85.3">12V</text>
<text x="31.6" y="88.8">OFF</text>
<text x="50.8" y="85.3">12V_IN</text>
<text x="50.8" y="87.1">GND</text>
<text x="143.6" y="85.3">GND</text>
<text x="168.1" y="85.3">5V</text>
<text x="185.6" y="85.3">GND</text>
<text x="145.4" y="95.8">M</text>
<text x="228.2" y="95.8">12V</text>
<text x="138.9" y="103.7">12V</text>
<text x="141.9" y="106.3">F_PWM1</text>
<text x="175.2" y="106.3">VG1</text>
<text x="189.2" y="104.6">VG1</text>
<text x="204.9" y="104.6">S_Q1</text>
<text x="254" y="104.6">S_Q3</text>
<text x="268" y="104.6">VG3</text>
<text x="141.9" y="109.8">ENA_Q1&amp;2</text>
<text x="148.9" y="113.3">GND</text>
<text x="175.2" y="113.3">VG2</text>
<text x="175.2" y="109.8">VS1</text>
<text x="68.7" y="114.2">5V</text>
<text x="107.2" y="114.2">12V</text>
<text x="189.2" y="115.1">VS1</text>
<text x="213.7" y="115.1">MOTOR1+</text>
<text x="238.2" y="115.1">MOTOR1-</text>
<text x="268" y="115.1">VS2</text>
<text x="145.4" y="122.1">M</text>
<text x="189.2" y="123.8">VG2</text>
<text x="204.9" y="123.8">S_Q2</text>
<text x="254" y="123.8">S_Q4</text>
<text x="268" y="123.8">VG4</text>
<text x="138.9" y="129.9">12V</text>
<text x="38.6" y="136.1">PWM1</text>
<text x="105.1" y="136.1">F_PWM1</text>
<text x="141.9" y="132.6">R_PWM1</text>
<text x="141.9" y="136.1">ENA_Q3&amp;4</text>
<text x="175.2" y="132.6">VG3</text>
<text x="175.2" y="136.1">VS2</text>
<text x="229.4" y="134.3">GND</text>
<text x="148.9" y="139.6">GND</text>
<text x="175.2" y="139.6">VG4</text>
<text x="228.2" y="143.1">12V</text>
<text x="105.1" y="146.6">R_PWM1</text>
<text x="145.4" y="148.3">M</text>
<text x="189.2" y="151.8">VG5</text>
<text x="204.9" y="151.8">S_Q5</text>
<text x="254" y="151.8">S_Q7</text>
<text x="268" y="151.8">VG7</text>
<text x="38.6" y="157.1">ENA</text>
<text x="105.1" y="157.1">S_ENA</text>
<text x="138.9" y="156.2">12V</text>
<text x="141.9" y="158.8">F_PWM2</text>
<text x="175.2" y="158.8">VG5</text>
<text x="141.9" y="162.3">ENA_Q5&amp;6</text>
<text x="148.9" y="165.8">GND</text>
<text x="175.2" y="165.8">VG6</text>
<text x="175.2" y="162.3">VS3</text>
<text x="189.2" y="162.3">VS3</text>
<text x="217.2" y="162.3">MOTOR2+</text>
<text x="238.2" y="162.3">MOTOR2-</text>
<text x="268" y="162.3">VS4</text>
<text x="189.2" y="171">VG6</text>
<text x="204.9" y="171">S_Q6</text>
<text x="254" y="171">S_Q8</text>
<text x="268" y="171">VG8</text>
<text x="38.6" y="174.6">PWM2</text>
<text x="105.1" y="174.6">F_PWM2</text>
<text x="145.4" y="174.6">M</text>
<text x="105.1" y="185">R_PWM2</text>
<text x="138.9" y="182.4">12V</text>
<text x="141.9" y="185">R_PWM2</text>
<text x="175.2" y="185">VG7</text>
<text x="229.4" y="181.5">GND</text>
<text x="141.9" y="188.6">ENA_Q7&amp;8</text>
<text x="175.2" y="188.6">VS4</text>
<text x="88.5" y="193.8">5V</text>
<text x="95.5" y="193.8">5V</text>
<text x="148.9" y="192">GND</text>
<text x="175.2" y="192">VG8</text>
<text x="89.3" y="200.8">GND</text>
<text x="96.3" y="200.8">GND</text>
</g>
<g font-size="1.6" fill="#000080">
<text x="84.1" y="64.3">U8</text>
<text x="229.4" y="62.6">J1</text>
<text x="250.4" y="62.6">J2</text>
<text x="19.8" y="69.6">+ C16</text>
<text x="26.3" y="69.4">C17</text>
<text x="37.3" y="69.6">+ C18</text>
<text x="43.8" y="69.4">C19</text>
<text x="72.4" y="67">R_P1</text>
<text x="72.4" y="68.7">5.1K</text>
<text x="105.6" y="67">R_P2</text>
<text x="105.6" y="68.7">5.1K</text>
<text x="124.4" y="67.8">J7</text>
<text x="140.1" y="67.8">J8</text>
<text x="155.9" y="67.8">J9</text>
<text x="171.7" y="67.8">J10</text>
<text x="197.9" y="67.8">J5</text>
<text x="19.5" y="72.9">2.2uF/50V104</text>
<text x="37" y="72.9">2.2uF/50V104</text>
<text x="72.7" y="73.1">P1</text>
<text x="106" y="73.1">P2</text>
<text x="124.4" y="76.6">CON3</text>
<text x="140.1" y="76.6">CON3</text>
<text x="155.9" y="76.6">CON3</text>
<text x="171.7" y="76.6">CON3</text>
<text x="197.9" y="76.6">CON3</text>
<text x="229.4" y="76.6">MOTOR1</text>
<text x="250.4" y="76.6">MOTOR2</text>
<text x="59.6" y="83.6">J6</text>
<text x="84.1" y="78.2">LM2596S</text>
<text x="154.1" y="81.9">J13</text>
<text x="178.6" y="81.9">J11</text>
<text x="197.9" y="81.9">J12</text>
<text x="229.4" y="80.1">J3</text>
<text x="250.4" y="80.1">J4</text>
<text x="22.6" y="85.2">S1</text>
<text x="154.1" y="88.8">CON2</text>
<text x="178.6" y="88.8">CON2</text>
<text x="197.9" y="88.8">CON2</text>
<text x="229.4" y="87.1">CON2</text>
<text x="250.4" y="87.1">CON2</text>
<text x="20.9" y="92.5">SW SPDT</text>
<text x="59.6" y="90.6">CON2</text>
<text x="141.9" y="97.2">C1</text>
<text x="141.9" y="100.6">104</text>
<text x="154.1" y="101.1">U1</text>
<text x="169.7" y="101.1">C2</text>
<text x="210.4" y="100.9">Q1</text>
<text x="245.4" y="100.9">Q3</text>
<text x="171.5" y="102.8">104</text>
<text x="195.3" y="104.1">R1</text>
<text x="195.3" y="106.8">10</text>
<text x="216.7" y="106.5" transform="rotate(-90 216.7 106.5)">IRF750A</text>
<text x="243.3" y="106.5" transform="rotate(-90 243.3 106.5)">IRF750A</text>
<text x="261.8" y="104.1">R3</text>
<text x="261.8" y="106.8">10</text>
<text x="51.9" y="111.4">RA2</text>
<text x="51.9" y="113.2">1K</text>
<text x="90.4" y="111.4">RA1</text>
<text x="90.4" y="113.2">1K</text>
<text x="205.4" y="110.7">R_Q1</text>
<text x="205.4" y="112.5">10K</text>
<text x="227.5" y="111.6">MT1</text>
<text x="254.5" y="112.5">10K</text>
<text x="154.1" y="116.8">IR2104</text>
<text x="224.5" y="115.1" transform="rotate(90 224.5 115.1)">-</text>
<text x="227.5" y="116.8">MOTOR</text>
<text x="228" y="114.4" transform="rotate(90 228 114.4)">A</text>
<text x="233.3" y="115.1" transform="rotate(90 233.3 115.1)">+</text>
<text x="252.8" y="114.9" transform="rotate(-90 252.8 114.9)">R_Q3</text>
<text x="141.9" y="123.5">C3</text>
<text x="195.3" y="123.3">R2</text>
<text x="210.4" y="120.1">Q2</text>
<text x="216.7" y="125.8" transform="rotate(-90 216.7 125.8)">IRF750A</text>
<text x="243.3" y="125.8" transform="rotate(-90 243.3 125.8)">IRF750A</text>
<text x="245.4" y="120.1">Q4</text>
<text x="261.8" y="123.3">R4</text>
<text x="141.9" y="126.8">104</text>
<text x="154.1" y="127.3">U2</text>
<text x="169.7" y="127.3">C4</text>
<text x="171.5" y="129.1">104</text>
<text x="195.3" y="126.1">10</text>
<text x="205.4" y="129.9">R_Q2</text>
<text x="205.4" y="131.7">10K</text>
<text x="254.5" y="131.7">10K</text>
<text x="261.8" y="126.1">10</text>
<text x="69.9" y="133.3">U5A</text>
<text x="252.8" y="134.2" transform="rotate(-90 252.8 134.2)">R_Q4</text>
<text x="69.9" y="140.6">74F07</text>
<text x="69.9" y="143.8">U6A</text>
<text x="154.1" y="143.1">IR2104</text>
<text x="141.9" y="149.7">C5</text>
<text x="210.4" y="148.1">Q5</text>
<text x="245.4" y="148.1">Q7</text>
<text x="69.9" y="154.3">U5C</text>
<text x="69.9" y="151.1">74F06</text>
<text x="141.9" y="153">104</text>
<text x="154.1" y="153.6">U3</text>
<text x="169.7" y="153.6">C6</text>
<text x="171.5" y="155.3">104</text>
<text x="195.3" y="151.3">R5</text>
<text x="195.3" y="154.1">10</text>
<text x="216.7" y="153.8" transform="rotate(-90 216.7 153.8)">IRF750A</text>
<text x="243.3" y="153.8" transform="rotate(-90 243.3 153.8)">IRF750A</text>
<text x="261.8" y="151.3">R7</text>
<text x="261.8" y="154.1">10</text>
<text x="69.9" y="161.6">74F07</text>
<text x="205.4" y="157.9">R_Q5</text>
<text x="205.4" y="159.7">10K</text>
<text x="227.5" y="158.8">MT2</text>
<text x="228" y="161.6" transform="rotate(90 228 161.6)">A</text>
<text x="252.8" y="160.4" transform="rotate(-90 252.8 160.4)">R_Q7</text>
<text x="254.5" y="157.9">10K</text>
<text x="210.4" y="167.4">Q6</text>
<text x="224.5" y="162.3" transform="rotate(90 224.5 162.3)">-</text>
<text x="227.5" y="164.1">MOTOR</text>
<text x="233.3" y="162.3" transform="rotate(90 233.3 162.3)">+</text>
<text x="245.4" y="167.4">Q8</text>
<text x="69.9" y="171.7">U5D</text>
<text x="154.1" y="169.3">IR2104</text>
<text x="195.3" y="170.5">R6</text>
<text x="195.3" y="173.3">10</text>
<text x="216.7" y="173" transform="rotate(-90 216.7 173)">IRF750A</text>
<text x="243.3" y="173" transform="rotate(-90 243.3 173)">IRF750A</text>
<text x="261.8" y="170.5">R8</text>
<text x="261.8" y="173.3">10</text>
<text x="69.9" y="179.1">74F07</text>
<text x="141.9" y="176">C7</text>
<text x="141.9" y="179.3">104</text>
<text x="154.1" y="179.8">U4</text>
<text x="169.7" y="179.8">C8</text>
<text x="205.4" y="177.2">R_Q6</text>
<text x="205.4" y="178.9">10K</text>
<text x="254.5" y="178.9">10K</text>
<text x="69.9" y="182.2">U6D</text>
<text x="171.5" y="181.5">104</text>
<text x="252.8" y="181.4" transform="rotate(-90 252.8 181.4)">R_Q8</text>
<text x="69.9" y="189.6">74F06</text>
<text x="96.3" y="197.1">104</text>
<text x="154.1" y="195.5">IR2104</text>
<text x="91.1" y="198.9">C9</text>
<text x="91.1" y="200.6">104</text>
<text x="98.1" y="198.9">C10</text>
</g>
</svg>
